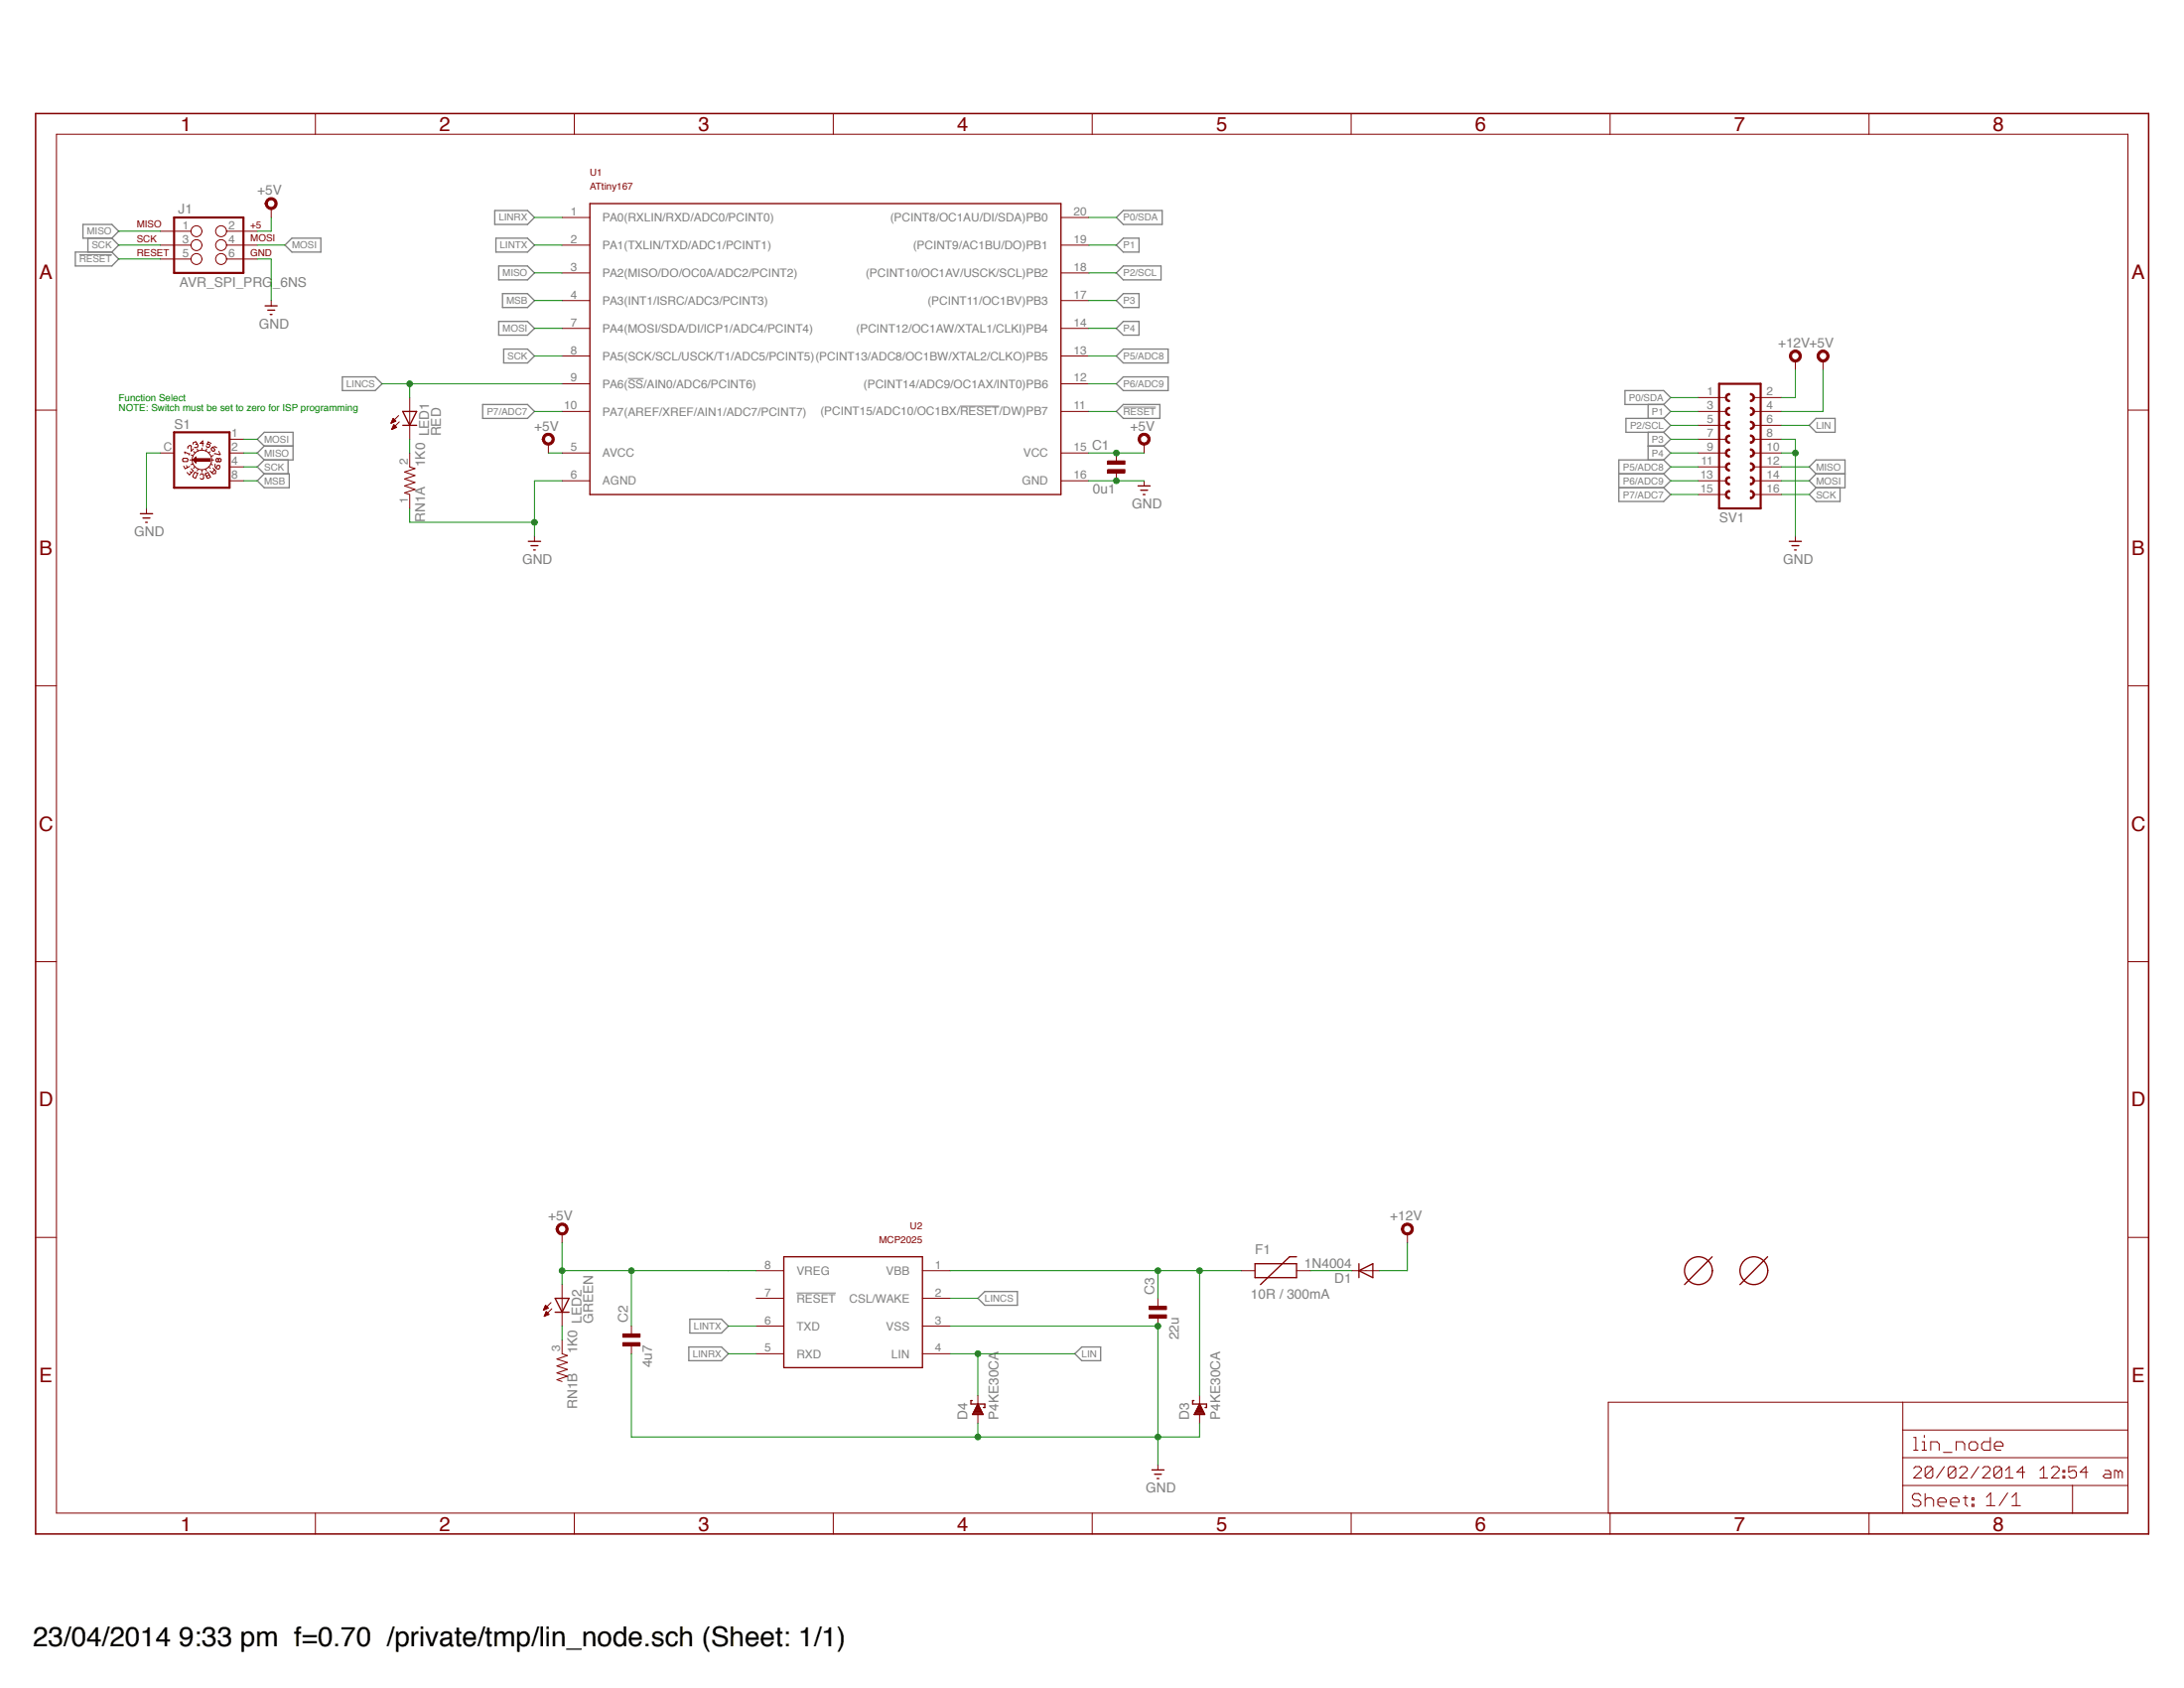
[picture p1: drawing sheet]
<svg xmlns="http://www.w3.org/2000/svg" width="279mm" height="216mm" viewBox="0 0 279 216" stroke-linecap="round" stroke-linejoin="round" font-family="sans-serif">
<path d="M10.1 32.6h4.2M80.3 48.4h2M122.8 51.9h5M143.7 52.1h4.2M101.9 165.4h5" fill="none" stroke="#808080" stroke-width=".13"/>
<g fill="none" stroke="#808080" stroke-width=".17">
<path d="M9.6 32.2h4.7l.9 .9-.9 .9h-4.7zM10.6 28.7h3.7l.9 .9-.9 .9h-3.7zM11.2 30.5v1.7M14.3 30.5l.9 .9-.9 .8M36.5 31.4l.8-.9h3.7v1.7h-3.7zM63.3 26.9h4.2l.9 .9-.9 .9h-4.2zM63.4 30.5h4.1l.9 .9-.9 .8h-4.1zM63.8 34h3.7l.9 .9-.9 .9h-3.7zM64.3 37.6h3.2l.9 .8-.9 .9h-3.2zM142.8 31.4l.9-.9h2v1.7h-2zM142.8 27.8l.9-.9h5v1.8h-5zM142.8 38.4l.9-.8h2v1.7h-2z"/>
<path d="M143.7 34h4.8v1.8h-4.8l-.9-.9zM33.8 58.8l-.9 .9 .9 .9M33.8 57h3.7M33.8 57l-.9 .9 .9 .9M33.8 57l-.9-.8 .9-.9h3.7v3.5h-3.7M36.9 58.8v1.8M43.8 48.2h4.2l.9 .9-.9 .9h-4.2zM61.7 51.7h5.8l.9 .9-.9 .9h-5.8zM63.8 41.1h3.7l.9 .9-.9 .9h-3.7zM64.4 44.6h3.1l.9 .9-.9 .9h-3.1zM142.8 49.1l.9-.9h5.7v1.8h-5.7zM142.8 45.5l.9-.9h5.7v1.8h-5.7z"/>
<path d="M143.7 41.1h2v1.8h-2l-.9-.9zM143.7 51.7h4.7v1.8h-4.7l-.9-.9zM207.9 50h4.9l.9 .8-.9 .9h-4.9zM210.8 57h2M210.8 51.7v1.8M210.8 55.3v3.5M212.8 53.5h-4.8v1.8h4.8M212.8 58.8h-5.7v5.3h5.7l.9-.8-.9-.9M212.8 51.7l.9 .9-.9 .9M212.8 53.5l.9 .9-.9 .9M212.8 55.3l.9 .9-.9 .8M212.8 57l.9 .9-.9 .9"/>
<path d="M212.8 58.8l.9 .9-.9 .9M232.3 53.5h2.5v1.8h-2.5l-.8-.9zM33.8 60.6h3.2v1.8h-3.2l-.9-.9zM207.1 60.6h5.7M207.1 62.4h5.7M212.8 60.6l.9 .9-.9 .9M232.3 60.6l-.8 .9 .8 .9M232.3 60.6h3.7M232.3 60.6l-.8-.9 .8-.9h3.7v3.6h-3.7M232.3 62.4l-.8 .9 .8 .8h3.1v-1.7M88.1 172.3h4.2l.9 .8-.9 .9h-4.2zM88.2 168.7h4.1l.9 .9-.9 .9h-4.1z"/>
<path d="M125.1 166.1l.9-.9h4.2v1.7h-4.2zM137.5 173.1l.9-.8h2.4v1.7h-2.4z"/>
</g>
<g fill="none" stroke="#820000" stroke-width=".13">
<path d="M40.3 14.5v2.7M73.5 14.5v2.7M106.6 14.5v2.7M139.7 14.5v2.7M172.9 14.5v2.7M206 14.5v2.7M239.1 14.5v2.7M71.9 27.8h3.6M71.9 31.4h3.6M71.9 34.9h3.6M71.9 38.4h3.6M135.7 27.8h3.6"/>
<path d="M135.7 31.4h3.6M135.7 34.9h3.6M135.7 38.4h3.6M4.6 52.5h2.6M71.9 42h3.6M71.9 45.5h3.6M71.9 49.1h3.6M71.9 52.6h3.6M71.9 57.9h3.6M135.7 42h3.6M135.7 45.5h3.6M135.7 49.1h3.6"/>
<path d="M135.7 52.6h3.6M135.7 57.9h3.6M146.4 56.8v1.1M272.2 52.5h2.7M71.9 61.5h3.6M135.7 61.5h3.6M146.4 61.5v.7M4.6 87.7h2.6M272.2 87.7h2.7M4.6 123h2.6M272.2 123h2.7M4.6 158.3h2.6"/>
<path d="M272.2 158.3h2.7M243.4 179.4v14.1M272.2 179.4h-66.5v14.1M7.2 193.5h265v-176.3h-265v176.3M40.3 193.5v2.7M73.5 193.5v2.7M106.6 193.5v2.7M139.7 193.5v2.7M172.9 193.5v2.7M206 193.5v2.7M239.1 193.5v2.7M243.4 190h28.8"/>
<path d="M243.4 186.4h28.8M243.4 182.9h28.8M244.8 183.9h.3v1.6M244.8 185.5h.6M244.8 187.8l.3-.2h.4l.3 .2v.3l-1 .9h1M245.7 191.3l-.2-.3h-.6l-.3 .3v.3l.3 .3h.6l.2 .2v.3l-.2 .3h-.6l-.3-.3M245.9 185.5h.5M245.9 184.4h.3v1.1M246.2 183.6v.3M246.3 191v1.7M246.3 191.9l.3-.3h.5l.3 .3v.8M247 185.5v-1.1h.8l.3 .3v.8"/>
<path d="M247.3 187.8v1l-.3 .2h-.5l-.2-.2M247.3 187.8l-.3-.2h-.5l-.2 .2v1M247.3 187.8l-1 1M247.9 192.1h1.1v-.2l-.3-.3h-.5l-.3 .3v.5l.3 .3h.5M248.6 185.8h1.1M248.7 187.6l-1 1.4M249.5 192.1h1.1v-.2l-.2-.3h-.6l-.3 .3v.5l.3 .3h.6M250.2 187.8v1l-.2 .2h-.5l-.3-.2M250.2 187.8l-.2-.2h-.5l-.3 .2v1M250.2 187.8l-1 1M250.3 185.5v-1.1h.8l.2 .3v.8M250.7 187.8l.2-.2h.5l.3 .2v.3l-1 .9h1"/>
<path d="M251.2 191.6h.5M251.4 191.3v1.1l.3 .3M251.9 184.7l.3-.3h.5l.3 .3v.5l-.3 .3h-.5l-.3-.3zM252.3 191.6h.2v.3h-.2zM252.3 192.4h.2v.3h-.2zM253.1 187.6l-.9 1.4M253.6 187.8l.3-.2h.5l.2 .2v.3l-1 .9h1M254.1 191.5l.6-.6v1.7M254.1 192.6h1.1M254.6 183.9v1.6h-.8l-.3-.3v-.5l.3-.3h.8M255.1 185h1.1v-.3l-.2-.3h-.6l-.3 .3v.5l.3 .3h.6M256.1 187.8v1l-.3 .2h-.5l-.2-.2"/>
<path d="M256.1 187.8l-.3-.2h-.5l-.2 .2v1M256.1 187.8l-1 1M256.6 189h.9M256.6 188.1l.5-.5v1.4M256.8 190.9l-1 1.7M257.4 192.6h1.1M257.4 191.5l.5-.6v1.7M259 188.3h-1l.8-.7v1.4M261 189h.9M261 188.1l.5-.5v1.4M262.4 187.8l.3-.2h.5l.2 .2v.3l-1 .9h1M263.9 188.8h.2v.2h-.2z"/>
<path d="M263.9 188.1h.2v.2h-.2zM265.1 190v3.5M265.6 187.6h-.9v.7l.4-.2h.3l.2 .2v.5l-.2 .2h-.5l-.2-.2M267.1 188.3h-1l.8-.7v1.4M269.3 188.1h.5l.2 .2v.7h-.7l-.2-.2 .2-.2h.7M271 188.3l-.2-.2h-.3v.9M271 188.3v.7M271 188.3l.3-.2 .2 .2v.7"/>
</g>
<path d="M274.9 14.5v181.7h-270.3M274.9 14.5h-270.3v181.7" fill="none" stroke="#820000" stroke-width=".19"/>
<path d="M75.5 26h60.2v37.3h-60.2zM145.6 62.2h1.5M145.9 62.7h.9M146.2 63.3h.3" fill="none" stroke="#820000" stroke-width=".17"/>
<path d="M145.8 55.7a.77 .77 0 0 1 1.2 .1 .77 .77 0 0 1-.4 1.1 .77 .77 0 0 1-1-.7h.3a.48 .48 0 0 1 .7-.5 .48 .48 0 0 1 .1 .8 .48 .48 0 0 1-.8-.2v-.1h-.3z" fill-rule="evenodd" fill="#820000"/>
<path d="M141.7 59h2.2v.4h-2.2zM142.8 57.9v1.3M145.8 55.7a.77 .77 0 0 1 1.2 .1 .77 .77 0 0 1-.4 1.1 .77 .77 0 0 1-1-.7h.3a.48 .48 0 0 1 .7-.4 .48 .48 0 0 1 .1 .8 .48 .48 0 0 1-.8-.3v-.1h-.3zM141.7 60.1h2.2v.4h-2.2zM142.8 60.3v1.2M180 157.9v1.1M79.7 171.7h2.2v.5h-2.2zM79.7 170.6h2.2v.4h-2.2zM80.8 169.6v1.2M80.8 172v1.1M148.1 187.3v.7" fill="none" stroke="#820000" stroke-width=".13"/>
<path d="M141.7 59.2h2.2M141.7 60.3h2.2M79.7 171.9h2.2M79.7 170.8h2.2" fill="none" stroke="#820000" stroke-width=".42"/>
<path d="M147.4 188h1.5M147.7 188.6h.9M148 189.1h.3" fill="none" stroke="#820000" stroke-width=".17"/>
<path d="M179.5 156.7a.77 .77 0 0 1 1.2 0 .77 .77 0 0 1-.4 1.2 .77 .77 0 0 1-1-.7h.3a.49 .49 0 0 1 .7-.4 .49 .49 0 0 1 .1 .8 .49 .49 0 0 1-.8-.2v-.2h-.3z" fill-rule="evenodd" fill="#820000"/>
<path d="M71.9 157.9v1.1M179.5 156.7a.77 .77 0 0 1 1.2 0 .77 .77 0 0 1-.4 1.2 .77 .77 0 0 1-1-.7h.3a.49 .49 0 0 1 .7-.4 .49 .49 0 0 1 .1 .8 .49 .49 0 0 1-.8-.2v-.2h-.3zM96.7 162.5h3.6M96.7 166.1h3.6M96.7 169.6h3.6M96.7 173.1h3.6M118 162.5h3.5M118 166.1h3.5M118 169.6h3.5M118 173.1h3.5" fill="none" stroke="#820000" stroke-width=".13"/>
<path d="M100.3 160.7h17.7v14.2h-17.7z" fill="none" stroke="#820000" stroke-width=".17"/>
<path d="M71.3 156.7a.76 .76 0 0 1 1.2 .1 .76 .76 0 0 1-.4 1.1 .76 .76 0 0 1-1-.7h.3a.49 .49 0 0 1 .7-.5 .49 .49 0 0 1 .2 .8 .49 .49 0 0 1-.8-.1l-.1-.2h-.3z" fill-rule="evenodd" fill="#820000"/>
<path d="M70.2 56.8v1.1M71.3 156.7a.76 .76 0 0 1 1.3 .1 .76 .76 0 0 1-.5 1.1 .76 .76 0 0 1-1-.7h.3a.49 .49 0 0 1 .7-.5 .49 .49 0 0 1 .2 .8 .49 .49 0 0 1-.8-.1l-.1-.2h-.3z" fill="none" stroke="#820000" stroke-width=".13"/>
<path d="M69.6 55.7a.77 .77 0 0 1 1.2 .1 .77 .77 0 0 1-.4 1.1 .77 .77 0 0 1-1-.7h.3a.48 .48 0 0 1 .6-.5 .48 .48 0 0 1 .2 .8 .48 .48 0 0 1-.8-.2v-.1h-.3z" fill-rule="evenodd" fill="#820000"/>
<g fill="none" stroke="#820000" stroke-width=".13">
<path d="M20.5 29.6h4M20.5 31.4h4M20.5 33.1h4M29 29.6h3.9M29 31.4h3.9M29 33.1h3.9M34.7 26.7v1.1M69.6 55.7a.77 .77 0 0 1 1.2 .1 .77 .77 0 0 1-.4 1.1 .77 .77 0 0 1-1-.7h.3a.48 .48 0 0 1 .6-.4 .48 .48 0 0 1 .2 .8 .48 .48 0 0 1-.8-.3v-.1h-.3zM68.4 68.6v.6"/>
<circle cx="25.1" cy="33.1" r=".7"/>
<circle cx="25.1" cy="31.4" r=".7"/>
<circle cx="25.1" cy="29.6" r=".7"/>
<circle cx="28.3" cy="33.1" r=".7"/>
<circle cx="28.3" cy="31.4" r=".7"/>
<circle cx="28.3" cy="29.6" r=".7"/>
</g>
<path d="M67.6 69.2h1.6M67.9 69.8h.9M68.3 70.3h.2" fill="none" stroke="#820000" stroke-width=".17"/>
<path d="M22.3 27.8h8.8v7.1h-8.8z" fill="none" stroke="#820000" stroke-width=".28"/>
<path d="M34.1 25.5a.77 .77 0 0 1 1.2 .1 .77 .77 0 0 1-.4 1.2 .77 .77 0 0 1-1-.8h.3a.49 .49 0 0 1 .7-.4 .49 .49 0 0 1 .1 .8 .49 .49 0 0 1-.8-.2v-.2h-.3z" fill-rule="evenodd" fill="#820000"/>
<g fill="none" stroke="#820000" stroke-width=".13">
<path d="M34.1 25.6a.77 .77 0 0 1 1.2 .1 .77 .77 0 0 1-.4 1.1 .77 .77 0 0 1-1-.8h.3a.49 .49 0 0 1 .7-.4 .49 .49 0 0 1 .1 .8 .49 .49 0 0 1-.8-.2v-.2h-.3zM34.7 38.4v.7M23.4 58.7l.1-.1h.4l.1 .1v.2l-.1 .1h-.4l-.1-.1zM23.5 59.6l.2 .3 .6-.2M23.7 58l-.1-.2 .6 .3M23.9 59.5l.1 .3M24 57.4v-.2l.4-.2 .1 .1v.6l.2-.3M24.3 58l-.1 .2M24.3 58.8h.3M24.5 58.2l.2 .1M24.5 59.9l.2 .3-.2 .3M24.7 59.3l-.3 .1"/>
<path d="M24.7 56.8v-.2l.3-.1 .2 .2v.1M24.8 57.7l.1 .2M24.9 59.7l-.2 .2M25.2 56.8l.1 .2v.2l-.3 .1-.1-.1M25.2 56.8l-.2 .1M25.2 57.4l.1 .3M25.3 60l-.1 .2M25.8 57.3v.3M26 56.7h-.4l.3-.3v.6M26.3 60l.1 .3M26.4 57.4l-.1 .3M26.7 59.7l.2 .2"/>
<path d="M26.9 57.8l-.2 .1M27 59.4l.2 .1M27 56.7l-.4-.2-.1 .3 .3 .1 .1 .1-.3 .2h-.2v-.2M27 57.3l.2-.1 .3 .3-.1 .2h-.2l-.2-.2zM27.1 58.8h.3M27.2 57.2l.3-.1 .2 .2M27.2 59.9l.4 .3v.4h-.4l-.3-.4M27.3 58.3l-.3 .1M27.5 59.4v.3l.1 .2M27.8 59.6h.3v.2l-.1 .2h-.2l-.2-.1zM27.9 58.7l-.1-.1-.2 .1v.3l.1 .1 .2-.1M27.9 58.7l.2-.1 .2 .1v.3l-.1 .1-.3-.1"/>
<path d="M27.9 58.7v.3M28 57.7l.2 .4-.8-.1M50 54.1h.1M50.1 54h.2M50.1 53.9h.4M50.1 54.9h.1M50.1 53.9h.5M50.1 54.8h.3M50.2 53.8h.4M50.2 54.7h.3M50.2 53.7h.3M50.2 53.6h.2"/>
<path d="M50.2 54.7h.5M50.3 54.6h.4M50.3 53.6h.1M50.3 53.5l.3 .4-.6 .2zM50.3 54.5h.3M50.3 54.4h.2M50.4 54.4h.1M50.4 54.3l.3 .4-.6 .2zM51 53.2l-1 .9M51.1 54l-1 .9M52.4 50.8v5.4M23.9 60.4l.3 .3 .3-.2"/>
<path d="M24.3 60.3l.2 .2M24.9 60.5l.1-.1 .3 .1-.3 .7-.3-.2v-.1zM25.6 60.8l.1-.2h.2l.1 .2v.4l-.1 .1h-.2l-.1-.1M25.8 60.1v.3M26.8 60.8l-.2-.4-.3 .2v.2l.2 .1M26.8 60.8l.1 .2-.3 .2-.2-.2 .1-.1M26.8 60.8l-.3 .1M27.5 60.1l-.4 .4"/>
<circle cx="25.8" cy="58.8" r="1.25"/>
</g>
<path d="M33.9 39.1h1.6M34.3 39.7h.8M24.7 58.8l.4-.3v.7zM24.8 58.8h.1M25 58.7v.3M34.6 40.2h.2M51.5 52.6h1.8l-.9 1.8zM51.5 54.4h1.8" fill="none" stroke="#820000" stroke-width=".17"/>
<path d="M22.3 55.3h7.1v7.1h-7.1z" fill="none" stroke="#820000" stroke-width=".28"/>
<path d="M25.1 58.7h1.8v.3h-1.8z" fill="#820000"/>
<g fill="none" stroke="#820000" stroke-width=".13">
<path d="M20.5 57.9h1.8M25.1 58.7h1.8v.3h-1.8zM29.4 59.7h1.7M29.4 57.9h1.7M29.4 56.2h1.7M52.4 57.9v1.8l.7 .2-1.3 .5 1.3 .4-1.3 .5 1.3 .4-1.3 .5 1.3 .4-1.3 .4 .6 .3v1.7M18.7 65v.7M29.4 61.5h1.7M69.5 167.6h.1M69.6 167.5h.1M69.6 167.4h.3M69.6 167.3h.5"/>
<path d="M69.6 168.3h.2M69.7 167.2h.4M69.7 167.2h.3M69.7 168.2h.3M69.7 168.2h.4M69.7 167.1h.2M69.7 167h.2M69.7 168.1h.5M69.8 168h.3M69.8 166.9l-.3 .7M69.8 166.9l.4 .4-.7 .3M69.8 166.9h.1"/>
<path d="M69.8 167.9h.2M69.9 167.8l-.3 .6M69.9 167.8l.3 .3-.6 .3M69.9 167.8h.1M70.5 166.6l-1 1M70.6 167.4l-1 1M71.9 164.3v5.3M71.9 171.4v1.7l.7 .3-1.3 .4 1.3 .5-1.3 .4 1.3 .5-1.3 .4 1.3 .4-1.3 .5 .6 .2M124.9 179.9h.4M125 179.9h.2M125 179.8h.2M125 179.7h.2"/>
<path d="M125.1 179.6h.1M125.1 179.6l.7 1.3h-1.4zM125.1 178.5v1.1M147 168.2h2.2v.4h-2.2zM147 167.1h2.2v.4h-2.2zM148.1 166.1v1.2M148.1 168.4v1.2M153.3 179.9h.3M153.4 179.8h.2M153.4 179.7h.1M153.4 179.6h.1M153.5 178.5v1.1"/>
<path d="M153.5 179.6l.6 1.3h-1.3zM158.8 162.5h1.8M165.9 162.5h1.7M173 162.5h3.5M124.5 180.8h1.2M124.5 180.7h1.2M124.6 180.6h1M124.6 180.5h1M124.7 180.5h.8M124.7 180.4h.8M124.7 180.3h.8M124.8 180.2h.6"/>
<path d="M124.8 180.1h.6M124.9 180h.4M125.1 180.9v1.1M152.8 180.8h1.3M152.9 180.7h1.1M153 180.6h1M153 180.5h.9M153.1 180.4h.8M153.1 180.3h.7M153.1 180.2h.7M153.2 180.2h.5M153.2 180.1h.5"/>
<path d="M153.3 180h.4M153.5 180.9v1.1"/>
</g>
<g fill="none" stroke="#820000" stroke-width=".17">
<path d="M18 65.7h1.5M18.3 66.3h.9M18.6 66.8h.2M71 166.1h1.8l-.9 1.7zM71 167.8h1.8M124.4 179.1h-.2v.5h1.8v.4h-.2M125.1 179.6l.7 1.3h-1.4zM152.7 179.1h-.1v.5h1.8v.4h-.2M153.5 179.6l.6 1.3h-1.3zM160.6 161.6h5.3v1.8h-5.3zM165.9 160.7h-.9l-3.7 3.6M173.8 162.5l1.8-.9v1.8z"/>
<path d="M173.8 161.6v1.8"/>
</g>
<path d="M147 168.4h2.2M147 167.3h2.2" fill="none" stroke="#820000" stroke-width=".42"/>
<path d="M219.9 49.1h5.3" fill="none" stroke="#820000" stroke-width=".28"/>
<path d="M220.8 54l.4-.1h.1v.1a.36 .36 0 0 0-.4 .4 .36 .36 0 0 0 .4 .4v.1a.54 .54 0 0 1-.5-.3 .54 .54 0 0 1 0-.6z" fill-rule="evenodd" fill="#820000"/>
<path d="M220.8 54l.4-.1h.1v.1a.36 .36 0 0 0-.4 .4 .36 .36 0 0 0 .4 .4v.1a.54 .54 0 0 1-.5-.3 .54 .54 0 0 1 0-.6z" fill="none" stroke="#820000" stroke-width=".13"/>
<path d="M220.8 52.3l.4-.2h.1v.2a.36 .36 0 0 0-.4 .3 .36 .36 0 0 0 .4 .4v.1a.53 .53 0 0 1-.5-.2 .53 .53 0 0 1 0-.6z" fill-rule="evenodd" fill="#820000"/>
<path d="M220.8 52.3l.4-.2h.1v.2a.36 .36 0 0 0-.4 .3 .36 .36 0 0 0 .4 .4v.2a.53 .53 0 0 1-.5-.3 .53 .53 0 0 1 0-.6z" fill="none" stroke="#820000" stroke-width=".13"/>
<path d="M220.8 50.5l.4-.2h.1v.2a.35 .35 0 0 0-.4 .4 .35 .35 0 0 0 .4 .3v.2a.52 .52 0 0 1-.6-.3 .52 .52 0 0 1 .1-.6z" fill-rule="evenodd" fill="#820000"/>
<path d="M220.8 50.5l.4-.2h.1v.2a.35 .35 0 0 0-.4 .4 .35 .35 0 0 0 .4 .3v.2a.52 .52 0 0 1-.5-.3 .52 .52 0 0 1 0-.6z" fill="none" stroke="#820000" stroke-width=".13"/>
<path d="M223.9 53.9a.53 .53 0 0 1 .6 .5 .53 .53 0 0 1-.6 .5v-.1a.36 .36 0 0 0 .4-.4 .36 .36 0 0 0-.4-.4z" fill-rule="evenodd" fill="#820000"/>
<path d="M223.9 53.9a.53 .53 0 0 1 .6 .5 .53 .53 0 0 1-.6 .5v-.1a.36 .36 0 0 0 .4-.4 .36 .36 0 0 0-.4-.4z" fill="none" stroke="#820000" stroke-width=".13"/>
<path d="M223.9 52.1a.53 .53 0 0 1 .6 .5 .53 .53 0 0 1-.6 .5v-.1a.36 .36 0 0 0 .4-.4 .36 .36 0 0 0-.4-.3z" fill-rule="evenodd" fill="#820000"/>
<path d="M223.9 52.1a.53 .53 0 0 1 .6 .5 .53 .53 0 0 1-.6 .6v-.2a.36 .36 0 0 0 .4-.4 .36 .36 0 0 0-.4-.3z" fill="none" stroke="#820000" stroke-width=".13"/>
<path d="M223.9 50.3a.53 .53 0 0 1 .6 .5 .53 .53 0 0 1-.6 .6v-.2a.35 .35 0 0 0 .4-.3 .35 .35 0 0 0-.4-.4z" fill-rule="evenodd" fill="#820000"/>
<path d="M223.9 50.3a.53 .53 0 0 1 .6 .5 .53 .53 0 0 1-.6 .6v-.2a.35 .35 0 0 0 .4-.3 .35 .35 0 0 0-.4-.4z" fill="none" stroke="#820000" stroke-width=".13"/>
<path d="M220.8 57.6l.4-.2h.1v.2a.35 .35 0 0 0-.4 .3 .35 .35 0 0 0 .4 .4v.2a.52 .52 0 0 1-.6-.3 .52 .52 0 0 1 .1-.6z" fill-rule="evenodd" fill="#820000"/>
<path d="M220.8 57.6l.4-.2h.1v.2a.35 .35 0 0 0-.4 .3 .35 .35 0 0 0 .4 .4v.2a.52 .52 0 0 1-.5-.3 .52 .52 0 0 1 0-.6z" fill="none" stroke="#820000" stroke-width=".13"/>
<path d="M220.8 55.8l.4-.2h.1v.2a.35 .35 0 0 0-.4 .4 .35 .35 0 0 0 .4 .3v.2a.54 .54 0 0 1-.5-.3 .54 .54 0 0 1 0-.6z" fill-rule="evenodd" fill="#820000"/>
<path d="M220.8 55.8l.4-.2h.1v.2a.35 .35 0 0 0-.4 .4 .35 .35 0 0 0 .4 .3v.2a.54 .54 0 0 1-.5-.3 .54 .54 0 0 1 0-.6z" fill="none" stroke="#820000" stroke-width=".13"/>
<path d="M223.9 57.4a.53 .53 0 0 1 .6 .5 .53 .53 0 0 1-.6 .6v-.2a.35 .35 0 0 0 .4-.4 .35 .35 0 0 0-.4-.3z" fill-rule="evenodd" fill="#820000"/>
<path d="M223.9 57.4a.53 .53 0 0 1 .6 .5 .53 .53 0 0 1-.6 .6v-.2a.35 .35 0 0 0 .4-.4 .35 .35 0 0 0-.4-.3z" fill="none" stroke="#820000" stroke-width=".13"/>
<path d="M223.9 55.6a.54 .54 0 0 1 .6 .6 .54 .54 0 0 1-.6 .5v-.2a.35 .35 0 0 0 .4-.3 .35 .35 0 0 0-.4-.4z" fill-rule="evenodd" fill="#820000"/>
<path d="M223.9 55.6a.54 .54 0 0 1 .6 .6 .54 .54 0 0 1-.6 .5v-.2a.35 .35 0 0 0 .4-.3 .35 .35 0 0 0-.4-.4z" fill="none" stroke="#820000" stroke-width=".13"/>
<path d="M220.8 62.9l.4-.2h.1v.2a.35 .35 0 0 0-.4 .4 .35 .35 0 0 0 .4 .3v.2a.54 .54 0 0 1-.5-.3 .54 .54 0 0 1 0-.6z" fill-rule="evenodd" fill="#820000"/>
<path d="M220.8 62.9l.4-.2h.1v.2a.35 .35 0 0 0-.4 .4 .35 .35 0 0 0 .4 .3v.2a.54 .54 0 0 1-.5-.3 .54 .54 0 0 1 0-.6z" fill="none" stroke="#820000" stroke-width=".13"/>
<path d="M220.8 61.1l.4-.1h.1v.1a.35 .35 0 0 0-.4 .4 .35 .35 0 0 0 .4 .3v.2a.54 .54 0 0 1-.5-.3 .54 .54 0 0 1 0-.6z" fill-rule="evenodd" fill="#820000"/>
<path d="M220.8 61.1l.4-.1h.1v.1a.35 .35 0 0 0-.4 .4 .35 .35 0 0 0 .4 .3v.2a.54 .54 0 0 1-.5-.3 .54 .54 0 0 1 0-.6z" fill="none" stroke="#820000" stroke-width=".13"/>
<path d="M220.8 59.4l.4-.2h.1v.2a.36 .36 0 0 0-.4 .3 .36 .36 0 0 0 .4 .4v.1a.53 .53 0 0 1-.5-.3 .53 .53 0 0 1 0-.5z" fill-rule="evenodd" fill="#820000"/>
<path d="M220.8 59.4l.4-.2h.1v.2a.36 .36 0 0 0-.4 .3 .36 .36 0 0 0 .4 .4v.1a.53 .53 0 0 1-.5-.3 .53 .53 0 0 1 0-.5z" fill="none" stroke="#820000" stroke-width=".13"/>
<path d="M223.9 62.7a.54 .54 0 0 1 .6 .6 .54 .54 0 0 1-.6 .5v-.2a.35 .35 0 0 0 .4-.3 .35 .35 0 0 0-.4-.4z" fill-rule="evenodd" fill="#820000"/>
<path d="M223.9 62.7a.54 .54 0 0 1 .6 .6 .54 .54 0 0 1-.6 .5v-.2a.35 .35 0 0 0 .4-.3 .35 .35 0 0 0-.4-.4z" fill="none" stroke="#820000" stroke-width=".13"/>
<path d="M223.9 61a.53 .53 0 0 1 .6 .5 .53 .53 0 0 1-.6 .5v-.2a.35 .35 0 0 0 .4-.3 .35 .35 0 0 0-.4-.4z" fill-rule="evenodd" fill="#820000"/>
<path d="M223.9 61a.53 .53 0 0 1 .6 .5 .53 .53 0 0 1-.6 .5v-.2a.35 .35 0 0 0 .4-.3 .35 .35 0 0 0-.4-.4z" fill="none" stroke="#820000" stroke-width=".13"/>
<path d="M223.9 59.2a.53 .53 0 0 1 .6 .5 .53 .53 0 0 1-.6 .5v-.1a.36 .36 0 0 0 .4-.4 .36 .36 0 0 0-.4-.3z" fill-rule="evenodd" fill="#820000"/>
<g fill="none" stroke="#820000" stroke-width=".13">
<path d="M217.3 50.8h3.5M217.3 52.6h3.5M217.3 54.4h3.5M217.3 56.2h3.5M217.3 57.9h3.5M217.3 59.7h3.5M223.9 59.2a.53 .53 0 0 1 .6 .5 .53 .53 0 0 1-.6 .5v-.1a.36 .36 0 0 0 .4-.4 .36 .36 0 0 0-.4-.3zM224.4 50.8h3.5M224.4 52.6h3.5M224.4 54.4h3.5M224.4 56.2h3.5M224.4 57.9h3.5"/>
<path d="M224.4 59.7h3.5M229.7 46.2v1.1M217.3 61.5h3.5M217.3 63.3h3.5M224.4 61.5h3.5M224.4 63.3h3.5"/>
</g>
<path d="M219.9 49.1v15.9h5.3v-15.9" fill="none" stroke="#820000" stroke-width=".28"/>
<path d="M229.1 45a.77 .77 0 0 1 1.2 .1 .77 .77 0 0 1-.4 1.2 .77 .77 0 0 1-1-.8h.3a.49 .49 0 0 1 .7-.4 .49 .49 0 0 1 .1 .8 .49 .49 0 0 1-.8-.2v-.2h-.3z" fill-rule="evenodd" fill="#820000"/>
<path d="M229.1 45a.77 .77 0 0 1 1.2 .1 .77 .77 0 0 1-.4 1.2 .77 .77 0 0 1-1-.8h.3a.49 .49 0 0 1 .7-.4 .49 .49 0 0 1 .1 .8 .49 .49 0 0 1-.8-.2v-.2h-.3zM233.2 46.2v1.1M229.7 68.6v.6" fill="none" stroke="#820000" stroke-width=".13"/>
<path d="M228.9 69.2h1.5M229.2 69.8h.9M229.6 70.3h.2" fill="none" stroke="#820000" stroke-width=".17"/>
<path d="M232.6 45a.76 .76 0 0 1 1.3 .1 .76 .76 0 0 1-.5 1.2 .76 .76 0 0 1-.9-.8h.2a.49 .49 0 0 1 .7-.5 .49 .49 0 0 1 .2 .8 .49 .49 0 0 1-.8-.1l-.1-.2h-.2z" fill-rule="evenodd" fill="#820000"/>
<path d="M232.6 45a.76 .76 0 0 1 1.3 .1 .76 .76 0 0 1-.5 1.2 .76 .76 0 0 1-.9-.8h.2a.49 .49 0 0 1 .7-.5 .49 .49 0 0 1 .2 .8 .49 .49 0 0 1-.8-.1l-.1-.2h-.2z" fill="none" stroke="#820000" stroke-width=".13"/>
<g fill="none" stroke="#820000" stroke-width=".17">
<path d="M219 160.7l-3.5 3.6M226.1 160.7l-3.5 3.6"/>
<circle cx="217.3" cy="162.5" r="1.78"/>
<circle cx="224.4" cy="162.5" r="1.78"/>
</g>
<path d="M121.5 169.6h26.6v17.7" fill="none" stroke="#008100" stroke-width=".13"/>
<circle cx="148.1" cy="169.6" r=".36" fill="#008100"/>
<g fill="none" stroke="#008100" stroke-width=".13">
<path d="M80.8 173.1v10.7h67.3"/>
<circle cx="148.1" cy="169.6" r=".36"/>
</g>
<circle cx="148.1" cy="183.8" r=".36" fill="#008100"/>
<g fill="none" stroke="#008100" stroke-width=".13">
<path d="M125.1 182v1.8M153.5 182v1.8h-5.4"/>
<circle cx="148.1" cy="183.8" r=".36"/>
</g>
<circle cx="125.1" cy="183.8" r=".36" fill="#008100"/>
<g fill="none" stroke="#008100" stroke-width=".13">
<path d="M139.3 61.5h7.1"/>
<circle cx="125.1" cy="183.8" r=".36"/>
</g>
<circle cx="142.8" cy="61.5" r=".36" fill="#008100"/>
<g fill="none" stroke="#008100" stroke-width=".13">
<path d="M32.9 33.1h1.8v5.3M20.5 57.9h-1.8v7.1M52.4 65v1.8h16M71.9 61.5h-3.5v7.1"/>
<circle cx="142.8" cy="61.5" r=".36"/>
</g>
<circle cx="68.4" cy="66.8" r=".36" fill="#008100"/>
<g fill="none" stroke="#008100" stroke-width=".13">
<path d="M227.9 56.2h1.8v12.4M227.9 57.9h1.8"/>
<circle cx="68.4" cy="66.8" r=".36"/>
</g>
<circle cx="229.7" cy="57.9" r=".36" fill="#008100"/>
<g fill="none" stroke="#008100" stroke-width=".13">
<path d="M70.2 57.9h1.7M139.3 57.9h7.1M229.7 47.3v3.5h-1.8M180 159v3.5h-3.5"/>
<circle cx="229.7" cy="57.9" r=".36"/>
</g>
<circle cx="142.8" cy="57.9" r=".36" fill="#008100"/>
<g fill="none" stroke="#008100" stroke-width=".13">
<path d="M34.7 27.8v1.8h-1.8M71.9 159v3.5h24.8M80.8 162.5v7.1"/>
<circle cx="142.8" cy="57.9" r=".36"/>
</g>
<circle cx="80.8" cy="162.5" r=".36" fill="#008100"/>
<g fill="none" stroke="#008100" stroke-width=".13">
<path d="M71.9 162.5v1.8"/>
<circle cx="80.8" cy="162.5" r=".36"/>
</g>
<circle cx="71.9" cy="162.5" r=".36" fill="#008100"/>
<g fill="none" stroke="#008100" stroke-width=".13">
<path d="M233.2 47.3v5.3h-5.3M121.5 173.1h16M125.1 173.1v5.4"/>
<circle cx="71.9" cy="162.5" r=".36"/>
</g>
<circle cx="125.1" cy="173.1" r=".36" fill="#008100"/>
<g fill="none" stroke="#008100" stroke-width=".13">
<path d="M68.4 31.4h3.5M68.4 27.8h3.5M48.9 49.1h23M52.4 49.1v1.7M227.9 54.4h3.6M93.2 169.6h3.5M93.2 173.1h3.5M121.5 166.1h3.6"/>
<circle cx="125.1" cy="173.1" r=".36"/>
</g>
<circle cx="52.4" cy="49.1" r=".36" fill="#008100"/>
<g fill="none" stroke="#008100" stroke-width=".13">
<path d="M15.2 31.4h5.3M15.2 29.6h5.3M15.2 33.1h5.3M32.9 31.4h3.6M68.4 34.9h3.5M31.1 56.2h1.8M31.1 57.9h1.8M31.1 59.7h1.8M68.4 42h3.5M68.4 45.5h3.5M139.3 52.6h3.5M227.9 59.7h3.6"/>
<path d="M227.9 61.5h3.6M227.9 63.3h3.6M121.5 162.5h32M148.1 162.5v3.6"/>
<circle cx="52.4" cy="49.1" r=".36"/>
</g>
<circle cx="148.1" cy="162.5" r=".36" fill="#008100"/>
<g fill="none" stroke="#008100" stroke-width=".13">
<path d="M158.8 162.5h-5.3v16"/>
<circle cx="148.1" cy="162.5" r=".36"/>
</g>
<circle cx="153.5" cy="162.5" r=".36" fill="#008100"/>
<g fill="none" stroke="#008100" stroke-width=".13">
<path d="M68.4 38.4h3.5M139.3 38.4h3.5M139.3 27.8h3.5M139.3 31.4h3.5M139.3 34.9h3.5M52.4 56.2v1.7M68.4 52.6h3.5M139.3 42h3.5M139.3 45.5h3.5M139.3 49.1h3.5M213.7 50.8h3.6M213.7 52.6h3.6"/>
<path d="M213.7 54.4h3.6M213.7 56.2h3.6M213.7 57.9h3.6M213.7 59.7h3.6M31.1 61.5h1.8M213.7 61.5h3.6M213.7 63.3h3.6M71.9 169.6v1.8M167.6 162.5h5.4"/>
<circle cx="153.5" cy="162.5" r=".36"/>
</g>
<text font-size="3.5" x="4.2" y="210.6">23/04/2014 9:33 pm f=0.70 /private/tmp/lin_node.sch (Sheet: 1/1)</text>
<g font-size="2.6" fill="#820000">
<text x="23.1" y="16.8">1</text>
<text x="56.2" y="16.8">2</text>
<text x="89.3" y="16.8">3</text>
<text x="122.5" y="16.8">4</text>
<text x="155.6" y="16.8">5</text>
<text x="188.7" y="16.8">6</text>
<text x="221.8" y="16.8">7</text>
<text x="255" y="16.8">8</text>
<text x="5" y="35.7">A</text>
<text x="272.7" y="35.7">A</text>
<text x="5" y="71">B</text>
<text x="272.7" y="71">B</text>
<text x="5" y="106.3">C</text>
<text x="272.6" y="106.3">C</text>
<text x="5" y="141.5">D</text>
<text x="272.6" y="141.5">D</text>
<text x="5" y="176.8">E</text>
<text x="272.7" y="176.8">E</text>
<text x="23.1" y="195.8">1</text>
<text x="56.2" y="195.8">2</text>
<text x="89.3" y="195.8">3</text>
<text x="122.5" y="195.8">4</text>
<text x="155.6" y="195.8">5</text>
<text x="188.7" y="195.8">6</text>
<text x="221.8" y="195.8">7</text>
<text x="255" y="195.8">8</text>
</g>
<g font-size="1.7" fill="#808080">
<text x="22.8" y="27.3">J1</text>
<text x="32.9" y="24.9">+5V</text>
<text x="23" y="36.7">AVR_SPI_PRG_6NS</text>
<text x="33.1" y="42">GND</text>
<text x="227.5" y="44.4">+12V+5V</text>
<text x="22.3" y="54.8">S1</text>
<text x="54.4" y="59.7" transform="rotate(-90 54.4 59.7)">1K0</text>
<text x="54.9" y="55.8" transform="rotate(-90 54.9 55.8)">LED1</text>
<text x="56.4" y="55.8" transform="rotate(-90 56.4 55.8)">RED</text>
<text x="68.4" y="55.1">+5V</text>
<text x="139.7" y="57.5">C1</text>
<text x="144.6" y="55.1">+5V</text>
<text x="139.8" y="63.1">0u1</text>
<text x="144.8" y="65">GND</text>
<text x="17.2" y="68.6">GND</text>
<text x="54.4" y="66.8" transform="rotate(-90 54.4 66.8)">RN1A</text>
<text x="219.9" y="66.8">SV1</text>
<text x="66.8" y="72.1">GND</text>
<text x="228.1" y="72.1">GND</text>
<text x="70.1" y="156.1">+5V</text>
<text x="160.5" y="160.4">F1</text>
<text x="177.8" y="156.1">+12V</text>
<text x="147.7" y="165.6" transform="rotate(-90 147.7 165.6)">C3</text>
<text x="160" y="166.1">10R / 300mA</text>
<text x="166.9" y="162.2">1N4004</text>
<text x="170.7" y="164.1">D1</text>
<text x="73.9" y="173.2" transform="rotate(-90 73.9 173.2)">1K0</text>
<text x="74.4" y="169.3" transform="rotate(-90 74.4 169.3)">LED2</text>
<text x="75.9" y="169.3" transform="rotate(-90 75.9 169.3)">GREEN</text>
<text x="80.3" y="169.2" transform="rotate(-90 80.3 169.2)">C2</text>
<text x="150.8" y="171.4" transform="rotate(-90 150.8 171.4)">22u</text>
<text x="83.4" y="174.9" transform="rotate(-90 83.4 174.9)">4u7</text>
<text x="73.9" y="180.2" transform="rotate(-90 73.9 180.2)">RN1B</text>
<text x="123.8" y="181.6" transform="rotate(-90 123.8 181.6)">D4</text>
<text x="127.7" y="181.6" transform="rotate(-90 127.7 181.6)">P4KE30CA</text>
<text x="152.1" y="181.6" transform="rotate(-90 152.1 181.6)">D3</text>
<text x="156.1" y="181.6" transform="rotate(-90 156.1 181.6)">P4KE30CA</text>
<text x="146.6" y="190.9">GND</text>
</g>
<g font-size="1.5" fill="#808080">
<text x="23.4" y="29.3">1</text>
<text x="29.2" y="29.3">2</text>
<text x="73" y="27.6">1</text>
<text x="77.1" y="28.3">PA0(RXLIN/RXD/ADC0/PCINT0)</text>
<text x="113.9" y="28.3">(PCINT8/OC1AU/DI/SDA)PB0</text>
<text x="137.4" y="27.6">20</text>
<text x="23.4" y="31.1">3</text>
<text x="23.4" y="32.9">5</text>
<text x="29.2" y="31.1">4</text>
<text x="29.2" y="32.9">6</text>
<text x="73" y="31.1">2</text>
<text x="73" y="34.6">3</text>
<text x="77.1" y="31.9">PA1(TXLIN/TXD/ADC1/PCINT1)</text>
<text x="77.1" y="35.4">PA2(MISO/DO/OC0A/ADC2/PCINT2)</text>
<text x="110.7" y="35.4">(PCINT10/OC1AV/USCK/SCL)PB2</text>
<text x="116.8" y="31.9">(PCINT9/AC1BU/DO)PB1</text>
<text x="137.4" y="34.6">18</text>
<text x="137.4" y="31.1">19</text>
<text x="73" y="38.2">4</text>
<text x="73" y="41.7">7</text>
<text x="77.1" y="39">PA3(INT1/ISRC/ADC3/PCINT3)</text>
<text x="118.7" y="39">(PCINT11/OC1BV)PB3</text>
<text x="137.4" y="41.7">14</text>
<text x="137.4" y="38.2">17</text>
<text x="73" y="45.3">8</text>
<text x="77.1" y="42.5">PA4(MOSI/SDA/DI/ICP1/ADC4/PCINT4)</text>
<text x="77.1" y="46.1">PA5(SCK/SCL/USCK/T1/ADC5/PCINT5)(PCINT13/ADC8/OC1BW/XTAL2/CLKO)PB5</text>
<text x="109.5" y="42.5">(PCINT12/OC1AW/XTAL1/CLKI)PB4</text>
<text x="137.4" y="45.3">13</text>
<text x="72.2" y="52.4">10</text>
<text x="73" y="48.8">9</text>
<text x="77.1" y="49.6">PA6(SS/AIN0/ADC6/PCINT6)</text>
<text x="77.1" y="53.2">PA7(AREF/XREF/AIN1/ADC7/PCINT7)</text>
<text x="104.9" y="53.1">(PCINT15/ADC10/OC1BX/RESET/DW)PB7</text>
<text x="110.5" y="49.6">(PCINT14/ADC9/OC1AX/INT0)PB6</text>
<text x="137.4" y="52.4">11</text>
<text x="137.4" y="48.8">12</text>
<text x="218.4" y="50.6">1</text>
<text x="218.4" y="52.4">3</text>
<text x="226" y="50.6">2</text>
<text x="226" y="52.4">4</text>
<text x="20.9" y="57.7">C</text>
<text x="29.6" y="59.5">4</text>
<text x="29.6" y="57.7">2</text>
<text x="29.6" y="55.9">1</text>
<text x="52.2" y="59.5" transform="rotate(-90 52.2 59.5)">2</text>
<text x="73" y="57.7">5</text>
<text x="77.1" y="58.5">AVCC</text>
<text x="130.9" y="58.5">VCC</text>
<text x="137.4" y="57.7">15</text>
<text x="217.6" y="59.5">11</text>
<text x="218.4" y="54.1">5</text>
<text x="218.4" y="55.9">7</text>
<text x="218.4" y="57.7">9</text>
<text x="226" y="54.1">6</text>
<text x="226" y="55.9">8</text>
<text x="226" y="57.7">10</text>
<text x="226" y="59.5">12</text>
<text x="29.6" y="61.2">8</text>
<text x="52.2" y="64.3" transform="rotate(-90 52.2 64.3)">1</text>
<text x="73" y="61.2">6</text>
<text x="77.1" y="62">AGND</text>
<text x="130.8" y="62">GND</text>
<text x="137.4" y="61.2">16</text>
<text x="217.5" y="61.2">13</text>
<text x="217.5" y="63">15</text>
<text x="226" y="61.2">14</text>
<text x="226" y="63">16</text>
<text x="97.8" y="165.8">7</text>
<text x="97.8" y="162.3">8</text>
<text x="101.9" y="166.6">RESET</text>
<text x="101.9" y="163">VREG</text>
<text x="108.7" y="166.6">CSL/WAKE</text>
<text x="113.4" y="163">VBB</text>
<text x="119.6" y="162.3">1</text>
<text x="119.6" y="165.8">2</text>
<text x="71.7" y="172.9" transform="rotate(-90 71.7 172.9)">3</text>
<text x="97.8" y="172.9">5</text>
<text x="97.8" y="169.4">6</text>
<text x="101.9" y="173.7">RXD</text>
<text x="101.9" y="170.1">TXD</text>
<text x="113.4" y="170.1">VSS</text>
<text x="114" y="173.7">LIN</text>
<text x="119.6" y="169.4">3</text>
<text x="119.6" y="172.9">4</text>
</g>
<g font-size="1.2" fill="#820000">
<text x="75.5" y="22.5">U1</text>
<text x="17.5" y="29">MISO</text>
<text x="32" y="29.2">+5</text>
<text x="75.5" y="24.3">ATtiny167</text>
<text x="17.5" y="32.8">RESET</text>
<text x="17.5" y="31">SCK</text>
<text x="32" y="30.9">MOSI</text>
<text x="32" y="32.8">GND</text>
<text x="112.5" y="159">MCP2025</text>
<text x="116.4" y="157.2">U2</text>
</g>
<g font-size="1.2" fill="#808080">
<text x="63.8" y="28.3">LINRX</text>
<text x="143.7" y="28.2">P0/SDA</text>
<text x="10.1" y="33.6">RESET</text>
<text x="11.1" y="30">MISO</text>
<text x="11.7" y="31.8">SCK</text>
<text x="37.3" y="31.8">MOSI</text>
<text x="63.9" y="31.8">LINTX</text>
<text x="64.3" y="35.3">MISO</text>
<text x="143.7" y="31.8">P1</text>
<text x="143.7" y="35.3">P2/SCL</text>
<text x="64.8" y="38.9">MSB</text>
<text x="143.7" y="38.9">P3</text>
<text x="64.3" y="42.4">MOSI</text>
<text x="64.9" y="46">SCK</text>
<text x="143.7" y="42.4">P4</text>
<text x="143.7" y="46">P5/ADC8</text>
<text x="44.3" y="49.5">LINCS</text>
<text x="62.3" y="53.1">P7/ADC7</text>
<text x="143.7" y="53.1">RESET</text>
<text x="143.7" y="49.5">P6/ADC9</text>
<text x="208.4" y="51.3">P0/SDA</text>
<text x="211.3" y="53.1">P1</text>
<text x="33.8" y="56.6">MOSI</text>
<text x="33.8" y="58.4">MISO</text>
<text x="208.5" y="54.8">P2/SCL</text>
<text x="211.3" y="56.6">P3</text>
<text x="211.3" y="58.4">P4</text>
<text x="232.3" y="54.8">LIN</text>
<text x="33.8" y="60.2">SCK</text>
<text x="33.8" y="61.9">MSB</text>
<text x="207.6" y="60.2">P5/ADC8</text>
<text x="207.6" y="61.9">P6/ADC9</text>
<text x="207.6" y="63.7">P7/ADC7</text>
<text x="232.3" y="61.9">MOSI</text>
<text x="232.3" y="60.2">MISO</text>
<text x="232.3" y="63.7">SCK</text>
<text x="126" y="166.5">LINCS</text>
<text x="88.6" y="173.6">LINRX</text>
<text x="88.8" y="170.1">LINTX</text>
<text x="138.4" y="173.6">LIN</text>
</g>
<g font-size="1.2" fill="#008100">
<text x="15.2" y="51.3">Function Select</text>
<text x="15.2" y="52.6">NOTE: Switch must be set to zero for ISP programming</text>
</g>
</svg>
